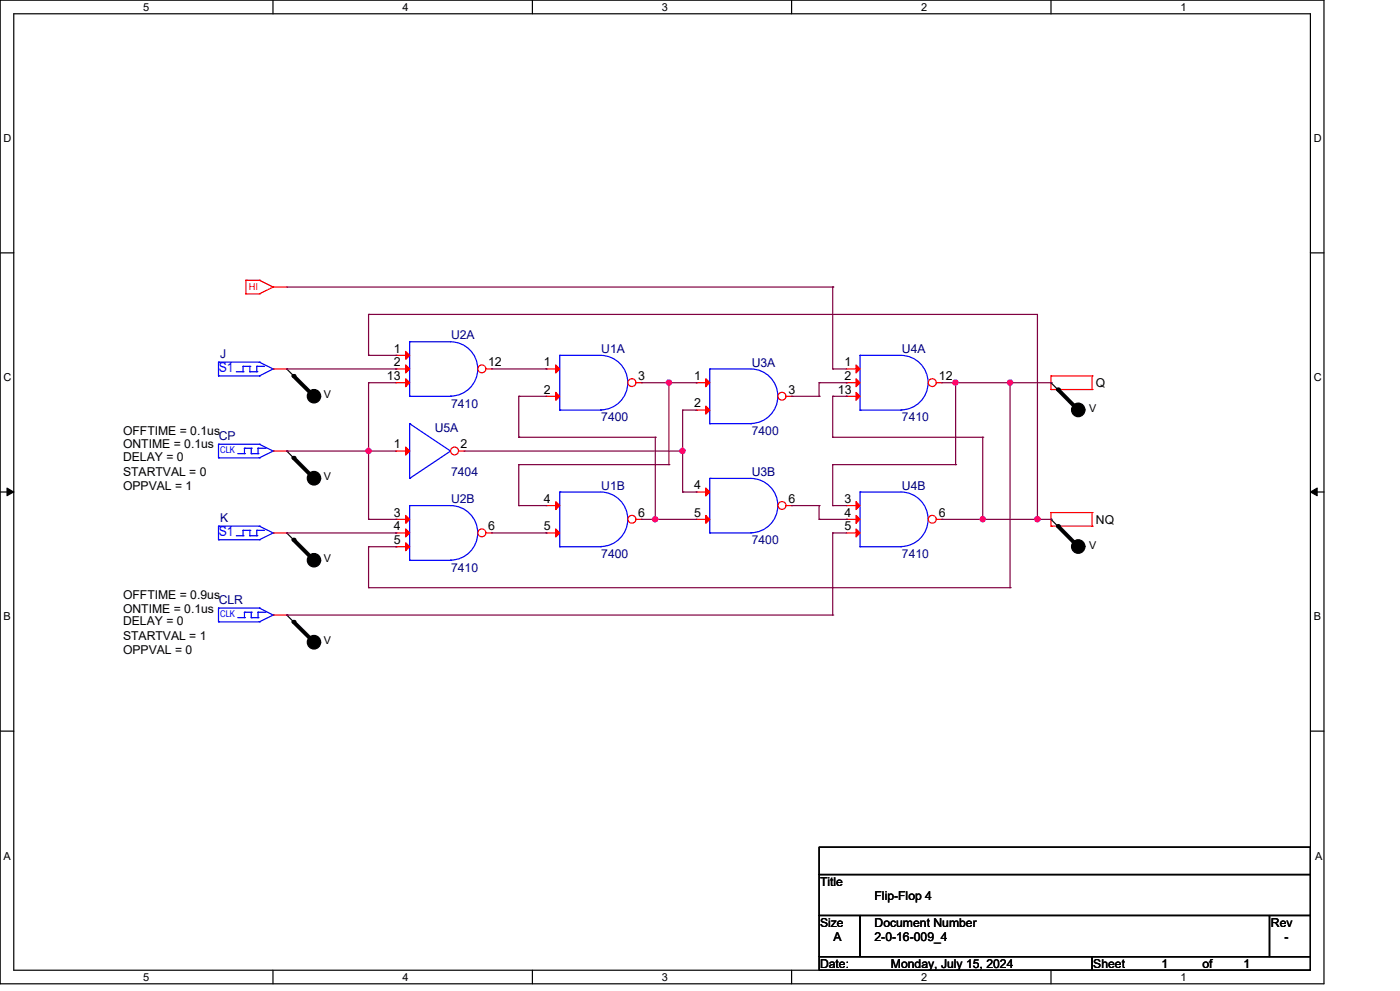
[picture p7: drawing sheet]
<svg xmlns="http://www.w3.org/2000/svg" width="297mm" height="210mm" viewBox="0 0 297 210" stroke-linecap="round" stroke-linejoin="round" font-family="sans-serif">
<g fill="none" stroke="#000" stroke-width=".25">
<path d="M0 0h280.6v208.4h-280.6zM2.9 2.9h274.8v202.6h-274.8zM57.8 0v2.9M112.8 0v2.9M167.8 0v2.9M222.7 0v2.9M0 53.6h2.9M277.7 53.6h2.9M60.8 78.1h.1M60.8 78.1l5.8 5.8M60.8 95.5h.1M60.8 95.5l5.8 5.8"/>
<path d="M222.7 81.1h.1M222.7 81.1l5.8 5.8M0 104.2h2.9M60.8 112.9h.1M60.8 112.9l5.8 5.8M222.7 110h.1M222.7 110l5.8 5.8M277.7 104.2h2.9M60.8 130.3h.1M60.8 130.3l5.8 5.7M0 154.9h2.9M277.7 154.9h2.9"/>
<path d="M173.6 179.4h104.1v5.8h-104.1zM173.6 185.2h104.1v8.7h-104.1zM173.6 193.9h8.7v8.7h-8.7zM182.3 193.9h86.7v8.7h-86.7zM269 193.9h8.7v8.7h-8.7zM57.8 205.5v2.9M112.8 205.5v2.9M167.8 205.5v2.9M173.6 202.6h57.8v2.9h-57.8zM222.7 205.5v2.9M231.4 202.6h46.3v2.9h-46.3z"/>
</g>
<path d="M1.5 103.4l1.4 .8-1.4 .8zM277.7 104.2l1.4-.8v1.6z" fill="#000" stroke="#000" stroke-width=".21"/>
<g fill="none" stroke="#f00" stroke-width=".25">
<path d="M52.1 59.4h.1M52.1 59.4h2.9M52.1 59.4v2.8M55 59.4h.1M55 59.4l2.9 1.4M52.1 62.2h.1M52.1 62.2h2.9M55 62.2h.1M57.9 60.8h.1M57.9 60.8l-2.9 1.4M57.9 60.8h2.9M60.8 60.8h.1"/>
<path d="M222.7 79.6h.1M222.7 79.6h8.7M222.7 79.6v2.9M231.4 79.6h.1M231.4 79.6v2.9M222.7 82.5h.1M222.7 82.5h8.7M231.4 82.5h.1M57.9 112.9h2.9M60.8 112.9h.1M147.5 104.2h.1M147.5 110h.1"/>
<path d="M147.5 104.2h2.9M147.5 110h2.9M222.7 111.4h.1M222.7 108.6h.1M222.7 108.6v2.8M222.7 108.6h8.7M222.7 111.4h8.7M231.4 108.6h.1M231.4 111.4h.1M231.4 108.6v2.8M57.9 130.3h2.9M60.8 130.3h.1"/>
</g>
<g fill="#000" stroke="#000" stroke-width=".25">
<circle cx="66.5" cy="83.9" r="1.42"/>
<circle cx="228.5" cy="86.8" r="1.43"/>
<circle cx="66.5" cy="101.3" r="1.43"/>
<circle cx="66.5" cy="118.7" r="1.42"/>
<circle cx="228.5" cy="115.8" r="1.43"/>
<circle cx="66.5" cy="136" r="1.43"/>
</g>
<path d="M62.2 79.6l4.4 4.3M62.2 97l4.4 4.3M224.2 82.5l4.3 4.4M62.2 114.3l4.4 4.4M224.2 111.4l4.3 4.4M62.2 131.7l4.4 4.3" fill="none" stroke="#000" stroke-width=".85"/>
<g fill="#000">
<circle cx="62.2" cy="79.6" r=".42"/>
<circle cx="62.2" cy="97" r=".42"/>
<circle cx="224.2" cy="82.5" r=".42"/>
<circle cx="62.2" cy="114.3" r=".42"/>
<circle cx="224.2" cy="111.4" r=".42"/>
<circle cx="62.2" cy="131.7" r=".42"/>
</g>
<g fill="none" stroke="#00f" stroke-width=".25">
<path d="M46.3 111.4h.1M46.3 114.3h.1M46.3 111.4v2.9M46.3 114.3h8.7M46.3 111.4h8.7M50.1 113.5h1.4M51.5 112.3h.1M51.5 113.5h.1M51.5 112.3v1.2M51.5 112.3h1.4M52.9 112.3h.1M52.9 113.5h.1"/>
<path d="M52.9 113.5h1.5M52.9 112.3v1.2M54.4 113.5h.1M54.4 112.3h.1M54.4 112.3h1.5M54.4 112.3v1.2M55 114.3h.1M55 111.4h.1M55 111.4l2.9 1.5M55.9 112.3h.1M57.9 112.9h.1M57.9 112.9l-2.9 1.4"/>
<path d="M150.4 112.9h.1M150.4 101.3h8.7a5.8 5.8 0 0 1 5.7 5.8 5.8 5.8 0 0 1-5.7 5.7M150.4 101.3h.1M150.4 101.3v11.6M150.4 112.9h8.7M159.1 112.9h.1M46.3 131.7h.1M46.3 128.8h.1M46.3 128.8v2.9M46.3 131.7h8.7M46.3 128.8h8.7M50.4 130.8h1.4"/>
<path d="M51.8 130.8h.1M51.8 129.7h.1M51.8 129.7v1.1M51.8 129.7h1.4M53.2 129.7h.1M53.2 130.8h.1M53.2 130.8h1.5M53.2 129.7v1.1M54.7 130.8h.1M54.7 129.7h.1M54.7 129.7h1.5M54.7 129.7v1.1"/>
<path d="M55 131.7h.1M55 128.8h.1M55 128.8l2.9 1.5M56.2 129.7h.1M57.9 130.3h.1M57.9 130.3l-2.9 1.4"/>
</g>
<g fill="#f00" stroke="#f00" stroke-width=".25">
<path d="M149.6 103.4l.8 .8-.8 .9z"/>
<path d="M149.6 109.2l.8 .8-.8 .9z"/>
</g>
<circle cx="165.7" cy="107.1" r=".84" fill="#fff" stroke="#f00" stroke-width=".25"/>
<path d="M115.7 107.1h.1M115.7 112.9h.1M115.7 107.1h2.9M115.7 112.9h2.9M166.6 107.1h1.2M167.8 107.1h.1" fill="none" stroke="#f00" stroke-width=".25"/>
<path d="M118.6 115.8h.1M118.6 104.2h8.7a5.8 5.8 0 0 1 5.7 5.8 5.8 5.8 0 0 1-5.7 5.8M118.6 104.2h.1M118.6 104.2v11.6M118.6 115.8h8.7M127.3 115.8h.1" fill="none" stroke="#00f" stroke-width=".25"/>
<g fill="#f00" stroke="#f00" stroke-width=".25">
<path d="M117.8 106.2l.8 .9-.8 .8z"/>
<path d="M117.8 112l.8 .9-.8 .8z"/>
</g>
<circle cx="133.9" cy="110" r=".84" fill="#fff" stroke="#f00" stroke-width=".25"/>
<path d="M134.8 110h1.2M136 110h.1M179.3 107.1h.1M179.3 107.1h3" fill="none" stroke="#f00" stroke-width=".25"/>
<path d="M182.3 115.8h.1M182.3 104.2h8.6a5.8 5.8 0 0 1 5.8 5.8 5.8 5.8 0 0 1-5.8 5.8M182.3 104.2h.1M182.3 104.2v11.6M182.3 115.8h8.6M190.9 115.8h.1" fill="none" stroke="#00f" stroke-width=".25"/>
<path d="M181.4 106.2l.9 .9-.9 .8z" fill="#f00" stroke="#f00" stroke-width=".25"/>
<circle cx="197.6" cy="110" r=".84" fill="#fff" stroke="#f00" stroke-width=".25"/>
<path d="M83.9 110h.1M83.9 110h2.9M179.3 110h.1M179.3 112.9h.1M179.3 110h3M179.3 112.9h3M198.5 110h1.1M199.6 110h.1" fill="none" stroke="#f00" stroke-width=".25"/>
<g fill="#f00" stroke="#f00" stroke-width=".25">
<path d="M181.4 109.2l.9 .8-.9 .9z"/>
<path d="M181.4 112l.9 .9-.9 .8z"/>
<path d="M86 109.2l.8 .8-.8 .9z"/>
</g>
<path d="M86.8 118.7h.1M86.8 107.1h8.7a5.8 5.8 0 0 1 5.7 5.8 5.8 5.8 0 0 1-5.7 5.7M86.8 107.1h.1M86.8 107.1v11.6M86.8 118.7h8.7M95.5 118.7h.1" fill="none" stroke="#00f" stroke-width=".25"/>
<circle cx="102.1" cy="112.9" r=".84" fill="#fff" stroke="#f00" stroke-width=".25"/>
<path d="M57.9 78.1h2.9M60.8 78.1h.1M83.9 95.5h.1M83.9 95.5h2.9M83.9 112.9h.1M83.9 115.8h.1M83.9 112.9h2.9M83.9 115.8h2.9M103 112.9h1.2M104.2 112.9h.1" fill="none" stroke="#f00" stroke-width=".25"/>
<g fill="#f00" stroke="#f00" stroke-width=".25">
<path d="M86 112l.8 .9-.8 .8z"/>
<path d="M86 115l.8 .8-.8 .9z"/>
<path d="M86 94.7l.8 .8-.8 .9z"/>
</g>
<g fill="none" stroke="#00f" stroke-width=".25">
<path d="M46.3 76.7h.1M46.3 79.6h.1M46.3 79.6h8.7M46.3 76.7h8.7M46.3 76.7v2.9M50.1 78.7h1.4M51.5 77.6h.1M51.5 78.7h.1M51.5 77.6v1.1M51.5 77.6h1.4M52.9 77.6h.1M52.9 78.7h.1"/>
<path d="M52.9 78.7h1.5M52.9 77.6v1.1M54.4 78.7h.1M54.4 77.6h.1M54.4 77.6h1.5M54.4 77.6v1.1M55 79.6h.1M55 76.7h.1M55 76.7l2.9 1.4M55.9 77.6h.1M57.9 78.1h.1M57.9 78.1l-2.9 1.5"/>
<path d="M86.8 89.7h.1M86.8 89.7v11.6M86.8 89.7l8.7 5.8M95.5 95.5h.1M95.5 95.5l-8.7 5.8M86.8 101.3h.1"/>
</g>
<circle cx="96.3" cy="95.5" r=".84" fill="#fff" stroke="#f00" stroke-width=".25"/>
<path d="M115.7 78.1h.1M115.7 78.1h2.9M57.9 95.5h2.9M60.8 95.5h.1M97.2 95.5h1.2M98.4 95.5h.1M115.7 83.9h.1M115.7 83.9h2.9" fill="none" stroke="#f00" stroke-width=".25"/>
<g fill="none" stroke="#00f" stroke-width=".25">
<path d="M118.6 75.3h8.7a5.8 5.8 0 0 1 5.7 5.7 5.8 5.8 0 0 1-5.7 5.8M118.6 75.3h.1M118.6 75.3v11.6M46.3 97h.1M46.3 94.1h.1M46.3 94.1v2.9M46.3 97h8.7M46.3 94.1h8.7M50.4 96.1h1.4M51.8 96.1h.1M51.8 94.9h.1M51.8 94.9v1.2"/>
<path d="M51.8 94.9h1.4M53.2 94.9h.1M53.2 96.1h.1M53.2 96.1h1.5M53.2 94.9v1.2M54.7 96.1h.1M54.7 94.9h.1M54.7 94.9h1.5M54.7 94.9v1.2M55 97h.1M55 94.1h.1M55 94.1l2.9 1.4"/>
<path d="M56.2 94.9h.1M57.9 95.5h.1M57.9 95.5l-2.9 1.5M118.6 86.9h.1M118.6 86.9h8.7M127.3 86.9h.1"/>
</g>
<g fill="#f00" stroke="#f00" stroke-width=".25">
<path d="M117.8 77.3l.8 .8-.8 .9z"/>
<path d="M117.8 83.1l.8 .8-.8 .9z"/>
</g>
<circle cx="133.9" cy="81.1" r=".84" fill="#fff" stroke="#f00" stroke-width=".25"/>
<path d="M179.3 78.1h.1M179.3 78.1h3M134.8 81.1h1.2M136 81.1h.1" fill="none" stroke="#f00" stroke-width=".25"/>
<path d="M182.3 75.3h8.6a5.8 5.8 0 0 1 5.8 5.7 5.8 5.8 0 0 1-5.8 5.8M182.3 75.3h.1M182.3 75.3v11.6M182.3 86.9h.1M182.3 86.9h8.6M190.9 86.9h.1" fill="none" stroke="#00f" stroke-width=".25"/>
<path d="M181.4 77.3l.9 .8-.9 .9z" fill="#f00" stroke="#f00" stroke-width=".25"/>
<circle cx="197.6" cy="81.1" r=".84" fill="#fff" stroke="#f00" stroke-width=".25"/>
<path d="M83.9 75.3h.1M83.9 75.3h2.9M179.3 81.1h.1M179.3 83.9h.1M179.3 81.1h3M179.3 83.9h3M198.5 81.1h1.1M199.6 81.1h.1" fill="none" stroke="#f00" stroke-width=".25"/>
<g fill="#f00" stroke="#f00" stroke-width=".25">
<path d="M181.4 80.2l.9 .9-.9 .8z"/>
<path d="M181.4 83.1l.9 .8-.9 .9z"/>
<path d="M86 74.4l.8 .9-.8 .8z"/>
</g>
<path d="M86.8 72.4h8.7a5.8 5.8 0 0 1 5.7 5.7 5.8 5.8 0 0 1-5.7 5.8M86.8 72.4h.1M86.8 72.4v11.5M86.8 83.9h.1M86.8 83.9h8.7M95.5 83.9h.1" fill="none" stroke="#00f" stroke-width=".25"/>
<circle cx="102.1" cy="78.1" r=".84" fill="#fff" stroke="#f00" stroke-width=".25"/>
<path d="M83.9 78.1h.1M83.9 78.1h2.9M103 78.1h1.2M104.2 78.1h.1M83.9 81.1h.1M83.9 81.1h2.9M147.5 81.1h.1M147.5 86.9h.1M147.5 81.1h2.9M147.5 86.9h2.9" fill="none" stroke="#f00" stroke-width=".25"/>
<g fill="#f00" stroke="#f00" stroke-width=".25">
<path d="M86 77.3l.8 .8-.8 .9z"/>
<path d="M86 80.2l.8 .9-.8 .8z"/>
<path d="M149.6 80.2l.8 .9-.8 .8z"/>
<path d="M149.6 86l.8 .9-.8 .8z"/>
</g>
<path d="M150.4 78.1h8.7a5.8 5.8 0 0 1 5.7 5.8 5.8 5.8 0 0 1-5.7 5.8M150.4 78.1h.1M150.4 78.1v11.6M150.4 89.7h.1M150.4 89.7h8.7M159.1 89.7h.1" fill="none" stroke="#00f" stroke-width=".25"/>
<circle cx="165.7" cy="83.9" r=".84" fill="#fff" stroke="#f00" stroke-width=".25"/>
<path d="M166.6 83.9h1.2M167.8 83.9h.1" fill="none" stroke="#f00" stroke-width=".25"/>
<g fill="none" stroke="#800040" stroke-width=".25">
<path d="M60.8 78.1h23.1M60.8 60.8h115.7M78.1 66.6h.1M78.1 75.3h.1M78.1 66.6v8.7M78.1 66.6h141.8v43.4M78.1 75.3h5.8M83.9 78.1h.1M83.9 75.3h.1M104.2 78.1h11.5M115.7 78.1h.1M176.5 60.8h.1"/>
<path d="M176.5 78.1h.1M176.5 78.1h2.8M176.5 60.8v17.3M60.8 95.5h23.1M78.1 81.1h.1M78.1 95.5h.1M78.1 81.1h5.8M78.1 81.1v28.9M98.4 95.5h46.3M109.9 83.9h.1M109.9 92.6h.1M109.9 98.4h.1"/>
<path d="M109.9 83.9h5.8M109.9 83.9v8.7M109.9 98.4v8.7M109.9 92.6h29M109.9 98.4h31.8M136 81.1h11.5M138.9 92.6h.1M138.9 92.6v17.4M141.7 81.1h.1M141.7 98.4h.1M141.7 81.1v17.3M144.7 86.9h.1"/>
<path d="M144.7 95.5h.1M144.7 86.9h2.8M144.7 86.9v17.3M147.5 81.1h.1M167.8 83.9h5.8M173.6 83.9h.1M173.6 81.1h.1M173.6 81.1h5.7M173.6 81.1v2.8M176.5 83.9h.1M176.5 92.6h.1M176.5 98.4h.1"/>
<path d="M176.5 83.9h2.8M176.5 92.6h31.8M176.5 98.4h26M176.5 83.9v8.7M176.5 98.4v8.7M179.3 81.1h.1M179.3 83.9h.1M199.6 81.1h23.1M202.5 81.1h.1M202.5 98.4h.1M202.5 81.1v17.3M208.3 92.6h.1"/>
<path d="M208.3 92.6v17.4M214.1 81.1h.1M214.1 81.1v43.4M222.7 81.1h.1M60.8 112.9h23.1M78.1 115.8h.1M78.1 110h.1M78.1 110h5.8M78.1 115.8v8.7M78.1 115.8h5.8M83.9 112.9h.1M83.9 110h.1"/>
<path d="M83.9 115.8h.1M104.2 112.9h11.5M109.9 107.1h.1M109.9 107.1h5.8M115.7 112.9h.1M136 110h11.5M138.9 110h.1M144.7 104.2h.1M144.7 104.2h2.8M147.5 104.2h.1M167.8 107.1h5.8M173.6 107.1h.1"/>
<path d="M173.6 110h.1M173.6 110h5.7M173.6 107.1v2.9M176.5 107.1h.1M176.5 112.9h.1M176.5 112.9h2.8M176.5 107.1h2.8M176.5 112.9v17.4M179.3 110h.1M199.6 110h23.1M208.3 110h.1M219.9 110h.1"/>
<path d="M222.7 110h.1M60.8 130.3h.1M60.8 130.3h115.7M78.1 124.5h.1M78.1 124.5h136M176.5 130.3h.1M214.1 124.5h.1"/>
</g>
<g fill="#f0f" stroke="#f0f" stroke-width=".25">
<circle cx="138.8" cy="110" r=".55"/>
<circle cx="144.6" cy="95.5" r=".55"/>
<circle cx="141.7" cy="81" r=".55"/>
<circle cx="208.3" cy="110" r=".55"/>
<circle cx="202.5" cy="81" r=".55"/>
<circle cx="214.1" cy="81" r=".55"/>
<circle cx="219.8" cy="110" r=".56"/>
<circle cx="78.1" cy="95.5" r=".55"/>
</g>
<g font-size="2.9" fill="#00f">
<text x="46.4" y="78.8">S1</text>
<text x="46.4" y="113.5">S1</text>
</g>
<g font-size="2.6" fill="#000080">
<text x="95.6" y="71.8">U2A</text>
<text x="46.6" y="75.9">J</text>
<text x="127.4" y="74.8">U1A</text>
<text x="159.3" y="77.6">U3A</text>
<text x="191.1" y="74.8">U4A</text>
<text x="95.6" y="86.3">7410</text>
<text x="127.4" y="89.2">7400</text>
<text x="191.1" y="89.2">7410</text>
<text x="46.4" y="93.3">CP</text>
<text x="92.1" y="91.5">U5A</text>
<text x="159.3" y="92.1">7400</text>
<text x="95.6" y="100.8">7404</text>
<text x="159.3" y="100.8">U3B</text>
<text x="95.6" y="106.6">U2B</text>
<text x="127.4" y="103.7">U1B</text>
<text x="191.1" y="103.7">U4B</text>
<text x="46.6" y="110.7">K</text>
<text x="127.4" y="118.2">7400</text>
<text x="159.3" y="115.3">7400</text>
<text x="191.1" y="118.2">7410</text>
<text x="95.6" y="121.1">7410</text>
<text x="46.4" y="128">CLR</text>
</g>
<g font-size="2.6">
<text x="83.4" y="74.7">1</text>
<text x="83.4" y="77.6">2</text>
<text x="103.4" y="77.6">12</text>
<text x="115.3" y="77.6">1</text>
<text x="179" y="77.6">1</text>
<text x="82" y="80.5">13</text>
<text x="115.3" y="83.4">2</text>
<text x="135.3" y="80.5">3</text>
<text x="147.1" y="80.5">1</text>
<text x="167.1" y="83.4">3</text>
<text x="177.5" y="83.4">13</text>
<text x="179" y="80.5">2</text>
<text x="199" y="80.5">12</text>
<text x="232.2" y="82">Q</text>
<text x="147.1" y="86.3">2</text>
<text x="26.1" y="92.1">OFFTIME = 0.1us</text>
<text x="26.1" y="95">ONTIME = 0.1us</text>
<text x="83.4" y="95">1</text>
<text x="97.6" y="95">2</text>
<text x="26.1" y="97.6">DELAY = 0</text>
<text x="26.1" y="100.8">STARTVAL = 0</text>
<text x="26.1" y="103.7">OPPVAL = 1</text>
<text x="115.3" y="106.5">4</text>
<text x="147.1" y="103.6">4</text>
<text x="167.1" y="106.5">6</text>
<text x="179" y="106.5">3</text>
<text x="83.4" y="109.4">3</text>
<text x="83.4" y="112.3">4</text>
<text x="103.4" y="112.3">6</text>
<text x="115.3" y="112.3">5</text>
<text x="135.3" y="109.4">6</text>
<text x="147.1" y="109.4">5</text>
<text x="179" y="109.4">4</text>
<text x="179" y="112.3">5</text>
<text x="199" y="109.4">6</text>
<text x="232.2" y="111">NQ</text>
<text x="83.4" y="115.2">5</text>
<text x="26.1" y="126.9">OFFTIME = 0.9us</text>
<text x="26.1" y="129.8">ONTIME = 0.1us</text>
<text x="26.1" y="132.4">DELAY = 0</text>
<text x="26.1" y="135.5">STARTVAL = 1</text>
<text x="26.1" y="138.4">OPPVAL = 0</text>
<text x="173.8" y="187.7">Title</text>
<text x="185.3" y="190.6">Flip-Flop 4</text>
<text x="173.8" y="196.3">Size</text>
<text x="185.3" y="196.3">Document Number</text>
<text x="269.3" y="196.3">Rev</text>
<text x="176.7" y="199.3">A</text>
<text x="185.3" y="199.3">2-0-16-009_4</text>
<text x="272.2" y="199.3">-</text>
<text x="173.8" y="205.1">Date:</text>
<text x="188.8" y="205.1">Monday, July 15, 2024</text>
<text x="231.7" y="205.1">Sheet</text>
<text x="246.2" y="205.1">1</text>
<text x="254.8" y="205.1">of</text>
<text x="263.5" y="205.1">1</text>
</g>
<g font-size="2.3">
<text x="30.4" y="2.2">5</text>
<text x="85.3" y="2.2">4</text>
<text x="140.3" y="2.2">3</text>
<text x="195.2" y="2.2">2</text>
<text x="250.2" y="2.2">1</text>
<text x=".8" y="30.1">D</text>
<text x="278.4" y="30.1">D</text>
<text x=".8" y="80.8">C</text>
<text x="278.4" y="80.8">C</text>
<text x="68.7" y="84.4">V</text>
<text x="230.8" y="87.2">V</text>
<text x="68.7" y="101.7">V</text>
<text x="68.7" y="119.1">V</text>
<text x="230.8" y="116.2">V</text>
<text x=".8" y="131.4">B</text>
<text x="278.4" y="131.4">B</text>
<text x="68.7" y="136.5">V</text>
<text x=".8" y="182.2">A</text>
<text x="278.7" y="182.2">A</text>
<text x="30.4" y="207.7">5</text>
<text x="85.3" y="207.7">4</text>
<text x="140.3" y="207.7">3</text>
<text x="195.2" y="207.7">2</text>
<text x="250.2" y="207.7">1</text>
</g>
<text font-size="2" fill="#f00" x="52.7" y="61.5">HI</text>
<g font-size="2" fill="#00f">
<text x="46.6" y="96.1">CLK</text>
<text x="46.6" y="130.8">CLK</text>
</g>
</svg>
